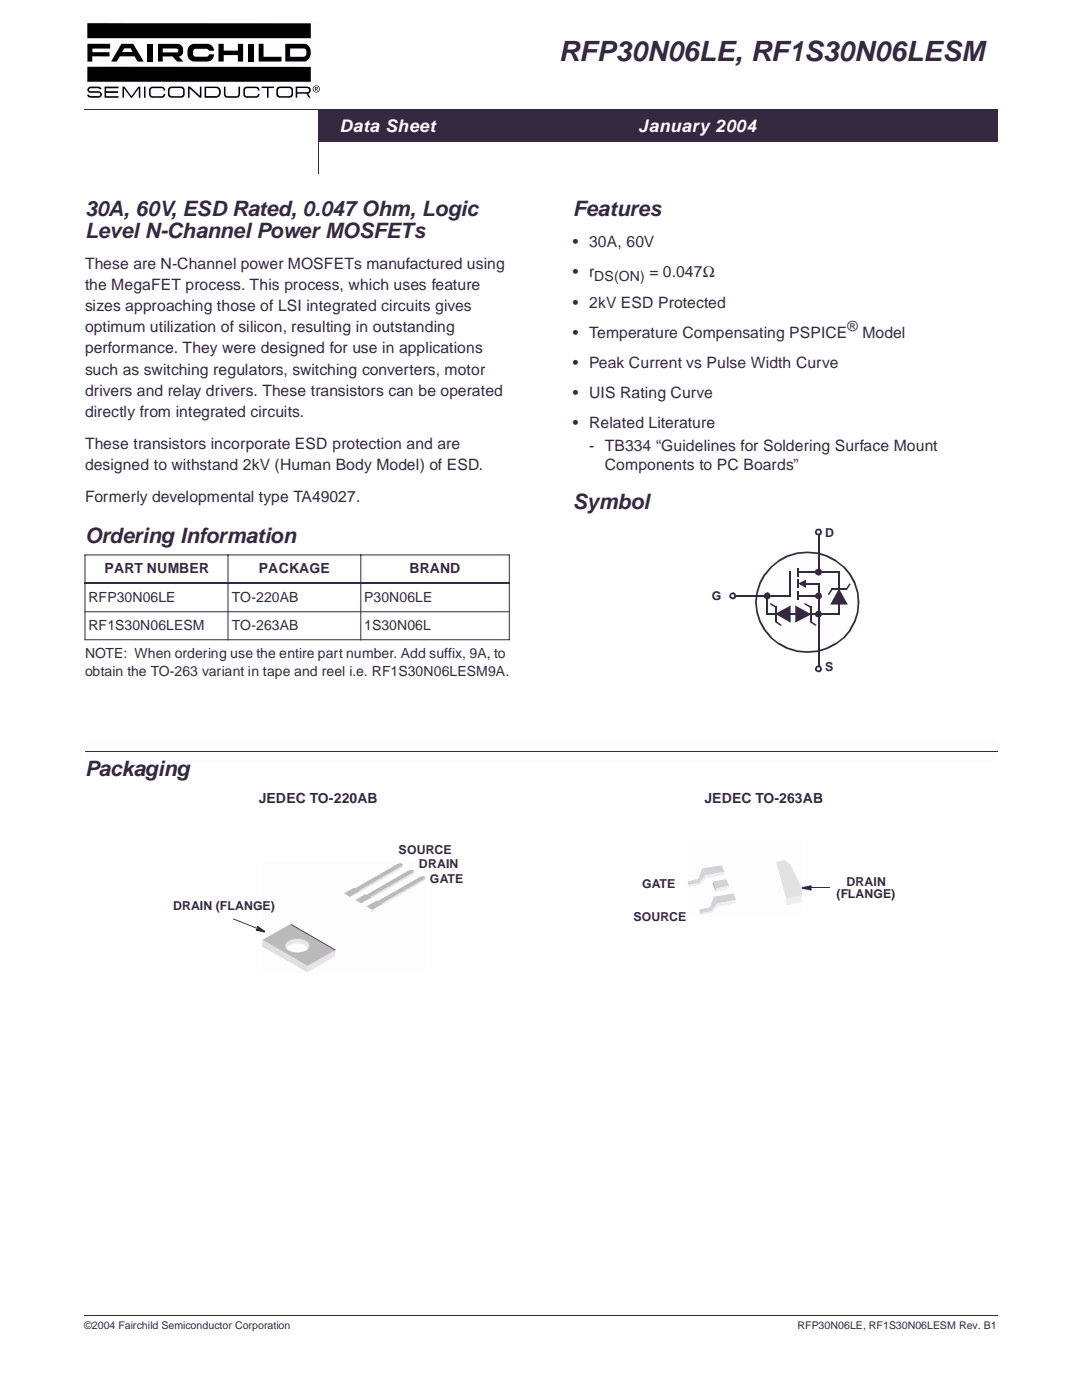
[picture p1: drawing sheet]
<svg xmlns="http://www.w3.org/2000/svg" width="216mm" height="279mm" viewBox="0 0 216 279" stroke-linecap="round" stroke-linejoin="round" font-family="sans-serif">
<path d="M63.5 21.8h135.5v6.4h-135.5z" fill="#352942"/>
<path d="M63.4 28.2h135.6M63.5 21.8v6.4M63.5 21.8h135.6M199 21.8v6.5" fill="none" stroke="#352942" stroke-width=".2"/>
<g fill="#352942">
<path d="M16.9 262.4l.1 .2z"/>
<path d="M199 262.4l.1 .2z"/>
</g>
<path d="M17 262.5h182" fill="none" stroke="#352942" stroke-width=".2"/>
<g fill="#352942">
<path d="M63.4 21.9l.2 .1z"/>
<path d="M63.4 34.5l.2 .1z"/>
</g>
<path d="M63.5 22v12.5" fill="none" stroke="#352942" stroke-width=".2"/>
<g fill="#352942">
<path d="M16.9 21.8l.1 .1z"/>
<path d="M199 21.8l.1 .1z"/>
</g>
<path d="M17 21.8h182" fill="none" stroke="#352942" stroke-width=".2"/>
<path d="M17.3 4.5h46.5v15.1h-46.5z" fill="#fefdfd"/>
<g fill="#000">
<path d="M17.6 17.5l.5-.2h1.5a.59 .59 0 0 1 .6 .5l-.7-.2h-1.4l-.3 .1v.2l.1 .3h.2h1.6a.65 .65 0 0 1 .6 .7 .65 .65 0 0 1-.6 .6h-1.6a.66 .66 0 0 1-.7-.6h.4l.3 .3h1.6a.33 .33 0 0 0 .3-.4 .33 .33 0 0 0-.3-.3h-1.6a.6 .6 0 0 1-.6-.3 .6 .6 0 0 1 .1-.7zM17.4 8.7h4.6v1h-3.6v.7h3.4v.9l-3.4-.1v1.1h-1zM20.9 17.3h2.7l.1 .3h-2.5v.6h2.4v.3h-2.4v.7h2.5v.3h-2.8zM24.4 17.3h.4l1.4 1.9 1.4-1.9h.4v2.2h-.3v-1.9l-1.4 1.9h-.2l-1.4-1.9v1.9h-.3zM29.4 8.7h1v3.6h-1zM29.9 17.5l.5-.2h1.9a.68 .68 0 0 1 .7 .8h-.3l-.1-.3-.3-.2h-1.8l-.4 .2v1v.2l.4 .2h1.8l.3-.2 .1-.3h.3a.68 .68 0 0 1-.7 .8h-1.9a.67 .67 0 0 1-.7-.7v-.8zM37.5 17.3h.4l2 1.8v-1.8h.3v2.2h-.4l-2-1.9v1.9h-.3zM37.7 9.3l.7-.5 .4-.1h2.5a1.41 1.41 0 0 1 1.4 1.4h-1l-.3-.3-.2-.1-2.4 .1a.88 .88 0 0 0 .3 1.5h2.1h.2l.3-.5h1a1.36 1.36 0 0 1-1.4 1.5h-2.5a1.59 1.59 0 0 1-1.4-2.2zM43.6 8.8h1v1.3h2.9v-1.3h1v3.5h-1v-1.3h-2.9v1.3h-1zM44.7 17.3h.3v1.5l.2 .3 2.2 .1 .2-.5v-1.4h.3v1.4a.68 .68 0 0 1-.7 .8h-1.8a.67 .67 0 0 1-.7-.7zM49.6 8.8h1v3.5h-1zM48.8 17.5l.4-.2h1.9a.68 .68 0 0 1 .7 .8h-.3l-.1-.3-.3-.2h-1.8l-.4 .2v1l.2 .4h.2h1.8l.3-.2 .1-.3h.3a.68 .68 0 0 1-.7 .8h-1.9a.67 .67 0 0 1-.6-.7v-.8z"/>
<path d="M51.6 8.7h1v2.6h3.6v1h-4.6zM52.2 17.3h2.5v.3h-1.1v1.9h-.3v-1.9h-1.1zM17.4 4.6l44.6 .1v2.9h-44.6zM17.4 13.3h44.6v3h-44.6z"/>
<path d="M24.2 8.7l-2 3.6h1.1l.6-1.1h3l.6 1.1h1.2l-2.1-3.6zM24.8 9.6h1.3l.4 .8h-2.2z"/>
<path d="M31.5 8.8v3.5h1v-1h1.9l.9 1h1.3l-.9-1a1.32 1.32 0 0 0 .9-1.3 1.32 1.32 0 0 0-1.1-1.2zM32.5 9.7h2.7a.39 .39 0 0 1 .4 .4 .39 .39 0 0 1-.4 .4h-2.7z"/>
<path d="M33.7 17.5a1.77 1.77 0 0 0 0 1.8l.5 .2h2a.67 .67 0 0 0 .6-.7v-.9a.67 .67 0 0 0-.6-.6h-2zM34.1 17.6h2.2a1.19 1.19 0 0 1 .2 1.4l-.4 .2-2-.1a1.19 1.19 0 0 1-.2-1.3z"/>
<path d="M40.8 17.3v2.2h2.3a1.12 1.12 0 0 0 1-1.3 1.12 1.12 0 0 0-1.3-.9zM41.1 17.6h2a.85 .85 0 0 1 .6 .8 .85 .85 0 0 1-.6 .8h-2z"/>
<path d="M55.3 17.5a1.78 1.78 0 0 0 0 1.8l.5 .2h2a.67 .67 0 0 0 .7-.7v-.9a.67 .67 0 0 0-.7-.6h-2zM55.5 17.8l.4-.2h2a1.19 1.19 0 0 1 .2 1.4l-.4 .2-2-.1a1.19 1.19 0 0 1-.2-1.3z"/>
<path d="M56.9 8.7v3.6h4a1.96 1.96 0 0 0 .2-3.5zM57.9 9.7h2.7a.9 .9 0 0 1 .6 .8 .9 .9 0 0 1-.6 .8h-2.7z"/>
<path d="M59 17.3v2.2h.3v-.8h1.8l.5 .8h.4l-.5-.8a.71 .71 0 0 0 .5-.7 .71 .71 0 0 0-.4-.7zM59.3 17.6h2.1l.3 .4-.1 .3-.3 .1h-2z"/>
<path d="M62.5 17.8a.6 .6 0 0 1 1.2 0 .6 .6 0 0 1-1.2 0zM62.4 17.8a.7 .7 0 0 0 1.4 0 .7 .7 0 0 0-1.4 0zM62.8 17.3v.9h.2v-.4l.5 .4-.3-.4 .2-.1v-.2zM63 17.5h.3l-.1 .2h-.2z"/>
</g>
<path d="M28.9 17.3v2.2" fill="none" stroke="#000" stroke-width=".3"/>
<path d="M17 147.8h182v4.3h-182z" fill="#fefdfd"/>
<g fill="#352942">
<path d="M16.9 149.9l.1 .1z"/>
<path d="M199 149.9v.1z"/>
</g>
<path d="M16.9 110.7h84.8M17 110.8v16.9M45.5 110.7v17.1M72 110.7v17.1M101.6 110.8v16.9M16.9 122.1h84.8M16.9 127.7h84.8M17 149.9h182" fill="none" stroke="#352942" stroke-width=".2"/>
<path d="M16.9 116.4h84.8" fill="none" stroke="#352942" stroke-width=".34"/>
<path d="M153.9 113.1a10.3 10.3 0 0 1 11-2.2 10.3 10.3 0 0 1 6.4 9.2 10.2 10.2 0 0 1-9.2 10 10.2 10.2 0 0 1-11-7.9 9.8 9.8 0 0 1 2.8-9.1z" fill-rule="evenodd" fill="#fefdfd"/>
<g fill="#352942">
<path d="M153.8 113a10.4 10.4 0 0 1 11.2-2.2 10.4 10.4 0 0 1 6.5 9.3h-.4l-.1-1.9-.6-1.8-1-1.7 .1 .1-1.2-1.5-1.6-1.2-1.7-.9-1.8-.6-2.1-.2-2.1 .2-1.8 .6-1.7 .9-1.5 1.2-1.2 1.4-1 1.7-.6 1.9-.2 1.9 .2 2 .6 1.8 1 1.6 1.2 1.6 1.5 1.2 1.7 .8 1.8 .6 2.1 .2 2.1-.2 1.8-.6 1.7-.8 1.6-1.2 1.2-1.6 .9-1.6 .6-1.8 .1-2.1h.4a10 10 0 0 1-10.4 10.2 10.1 10.1 0 0 1-9.6-6.1 10.1 10.1 0 0 1 2.3-11.2z"/>
<path d="M171.1 120.1h.4z"/>
<path d="M163.2 114.1h.3v.2h-.3z"/>
<path d="M163.2 105.5h.3v.2h-.3z"/>
</g>
<path d="M163.4 105.7v8.4" fill="none" stroke="#352942" stroke-width=".34"/>
<g fill="#352942">
<path d="M163.2 116.3h.3v.2h-.3z"/>
<path d="M163.2 132.8h.3v.1h-.3z"/>
</g>
<path d="M163.4 116.5v16.3" fill="none" stroke="#352942" stroke-width=".34"/>
<g fill="#352942">
<path d="M157.7 118.8h.1v.3h-.1z"/>
<path d="M146.7 118.8h.1v.3h-.1z"/>
</g>
<path d="M146.8 119h10.9" fill="none" stroke="#352942" stroke-width=".34"/>
<g fill="#352942">
<path d="M159 113.3h.4v.2h-.4z"/>
<path d="M159 114.9h.4v.2h-.4z"/>
<path d="M159 113.5h.4v1.4h-.4z"/>
<path d="M159.2 118.8h.2v.3h-.2z"/>
<path d="M163.1 118.8h.2v.3h-.2z"/>
</g>
<path d="M159.4 119h3.7" fill="none" stroke="#352942" stroke-width=".34"/>
<g fill="#352942">
<path d="M159.4 116.4l1.4-.7-.1 .5-1 .5-.2-.4 1.2 .6-.1 .3-.1-.7h.3v.8z"/>
<path d="M160.5 116h.3v.5h-.3z"/>
<path d="M160.6 116.3h.2v.4h-.2z"/>
<path d="M163.4 116.3h.1v.4h-.1z"/>
</g>
<path d="M159.6 116.5l1-.5v1.1z" fill="#352942"/>
<path d="M160.8 116.5h2.6" fill="none" stroke="#352942" stroke-width=".34"/>
<g fill="#352942">
<path d="M167.4 114h.2v.3h-.2z"/>
<path d="M159.2 114h.2v.3h-.2z"/>
</g>
<path d="M159.4 114.1h8" fill="none" stroke="#352942" stroke-width=".34"/>
<g fill="#352942">
<path d="M167.2 122.4h.4v.2h-.4z"/>
<path d="M167.2 114.1h.4v.2h-.4z"/>
</g>
<path d="M167.4 114.3v8.1" fill="none" stroke="#352942" stroke-width=".34"/>
<g fill="#352942">
<path d="M165.9 117.5l.1-.1 .2 .2-.1 .1z"/>
<path d="M165.1 118.6l.1-.1 .3 .2-.1 .1z"/>
<path d="M165.9 117.5l.2 .2-.6 1-.3-.2z"/>
<path d="M167.4 117.4l1.8 3.2h-3.2v-.3l3 .1-.3 .2-1.5-2.7z"/>
<path d="M167.2 117.8l.4 .1-1.5 2.7h-.5z"/>
<path d="M165.8 117.4h.2v.4h-.2z"/>
<path d="M168.9 117.4h.1v.4h-.1z"/>
</g>
<path d="M167.4 117.9l1.5 2.6h-2.9z" fill="#352942"/>
<path d="M166 117.6h2.9" fill="none" stroke="#352942" stroke-width=".34"/>
<g fill="#352942">
<path d="M168.8 117.5l.2 .2-.1 .1-.2-.2z"/>
<path d="M169.5 116.4l.3 .2-.1 .1-.3-.2z"/>
<path d="M169.4 116.5l.3 .2-.7 1-.2-.2z"/>
<path d="M157.5 113.9h.3v.1h-.3z"/>
<path d="M157.5 118.8h.3v.2h-.3z"/>
</g>
<path d="M157.7 114v4.8" fill="none" stroke="#352942" stroke-width=".34"/>
<g fill="#352942">
<path d="M159 115.7h.4v.1h-.4z"/>
<path d="M159 117.3h.4v.1h-.4z"/>
<path d="M159 115.8h.4v1.5h-.4z"/>
<path d="M159 118h.4v.2h-.4z"/>
<path d="M159 119.6h.4v.2h-.4z"/>
<path d="M159 118.2h.4v1.4h-.4z"/>
<path d="M162.8 113.7l.6-.2a.74 .74 0 0 1 .6 .5l-.3 .2-.2-.3 .1 .1-.3-.2h.1l-.4 .2 .1-.1-.2 .3 .2 .4-.1-.2 .4 .2h-.1l.3-.2-.1 .2 .2-.5 .3 .1-.1 .4-.5 .3a.85 .85 0 0 1-.8-.9z"/>
<path d="M163.7 114.1l.3-.1v.2z"/>
<path d="M162.8 118.5l.6-.3 .4 .2 .2 .6h-.3l-.2-.4 .1 .1-.3-.2h.1l-.4 .2 .1-.1-.2 .4v-.1l.2 .3-.1-.1 .4 .2h-.1l.3-.2-.1 .1 .2-.3 .3 .1a.74 .74 0 0 1-.6 .6l-.6-.2-.2-.4z"/>
<path d="M163.7 118.9l.3 .1h-.3z"/>
</g>
<g fill="#352942">
<path d="M162.9 113.8l.5-.2 .3 .2 .2 .3-.2 .5-.3 .1-.5-.1-.1-.5z" fill-rule="evenodd"/>
<path d="M162.9 118.5l.5-.1 .3 .1 .2 .5-.2 .3-.3 .2-.5-.2-.1-.3z" fill-rule="evenodd"/>
</g>
<path d="M162.9 105.7h.8l.2 .5-.2 .4h-.8l-.1-.4z" fill-rule="evenodd" fill="#fefdfd"/>
<g fill="#352942">
<path d="M162.8 105.7a.72 .72 0 0 1 1.1 0l.1 .5-.3 .1-.2-.5 .2 .1h-.7l.1-.1-.2 .5 .2 .3-.1-.2h.7l-.2 .2 .2-.4 .3 .1-.1 .4-.5 .1-.6-.1-.2-.4z"/>
<path d="M163.7 106.2l.3 .1z"/>
</g>
<path d="M162.9 133.1l.5-.2 .3 .2 .2 .4-.2 .4-.3 .1-.5-.1-.1-.4z" fill-rule="evenodd" fill="#fefdfd"/>
<g fill="#352942">
<path d="M162.8 133.1l.6-.3 .4 .1 .2 .6-.3 .1-.2-.4 .1 .1-.3-.2h.1l-.4 .2 .1-.1-.2 .4v-.2l.2 .4-.1-.1 .4 .2h-.1l.3-.2-.1 .1 .2-.4 .3 .2a.74 .74 0 0 1-.6 .6l-.6-.3-.2-.3z"/>
<path d="M163.7 133.4l.3 .2h-.3z"/>
</g>
<path d="M145.8 118.5l.4-.1 .4 .1 .2 .5-.2 .3-.4 .2-.4-.2-.1-.3z" fill-rule="evenodd" fill="#fefdfd"/>
<g fill="#352942">
<path d="M145.7 118.5l.6-.3 .4 .2 .2 .6h-.3l-.2-.4 .1 .1-.3-.2h.1l-.4 .2 .1-.1-.2 .4v-.1l.2 .3-.1-.1 .4 .2h-.1l.3-.2-.1 .1 .2-.3 .3 .1a.74 .74 0 0 1-.7 .6l-.5-.2-.2-.4z"/>
<path d="M146.6 118.9l.3 .1h-.3z"/>
<path d="M161.7 121l.1 .1-.1 .2-.1-.1z"/>
<path d="M160.6 120.3l.1 .1-.1 .2h-.1z"/>
<path d="M160.7 120.4l1 .6-.1 .2-1-.6z"/>
<path d="M158.7 121.2h.3l-.1 2.9-.1-.3 2.6-1.4 .5 .2-3.2 1.7z"/>
<path d="M158.7 120.8l2.9 1.6-.2 .4-2.6-1.5z"/>
<path d="M161.6 121h.3v.2h-.3z"/>
<path d="M161.6 124h.3v.2h-.3z"/>
</g>
<path d="M158.9 121.2l2.6 1.4-2.6 1.4z" fill="#352942"/>
<path d="M161.7 121.2v2.8" fill="none" stroke="#352942" stroke-width=".34"/>
<g fill="#352942">
<path d="M161.7 123.9l.1 .1-.1 .2-.1-.1z"/>
<path d="M162.8 124.6l.1 .1-.1 .3-.1-.1z"/>
<path d="M161.8 124l1 .6-.1 .3-1-.7z"/>
<path d="M167.3 122.4h.2v.4h-.2z"/>
<path d="M152.9 122.4h.2v.4h-.2z"/>
</g>
<path d="M153.1 122.6h14.2" fill="none" stroke="#352942" stroke-width=".34"/>
<g fill="#352942">
<path d="M154.8 123.9l.1 .1-.2 .2-.1-.1z"/>
<path d="M155.9 124.6l.1 .1-.2 .3-.1-.1z"/>
<path d="M154.9 124l1 .6-.2 .3-1-.7z"/>
<path d="M154.6 122.5l3.2-1.7v3.2h-.4l.1-3 .2 .3-2.6 1.4z"/>
<path d="M155.1 122.4l2.6 1.5 .1 .4-2.8-1.6z"/>
<path d="M154.6 124h.4v.1h-.4z"/>
<path d="M154.6 121h.4v.2h-.4z"/>
</g>
<path d="M155.1 122.5l2.5-1.3v2.8z" fill="#352942"/>
<path d="M154.8 121.2v2.8" fill="none" stroke="#352942" stroke-width=".34"/>
<g fill="#352942">
<path d="M154.9 121l.1 .1-.2 .2-.1-.1z"/>
<path d="M153.8 120.3l.1 .1-.2 .2h-.1z"/>
<path d="M153.9 120.4l1 .6-.2 .2-1-.6z"/>
<path d="M152.9 118.7h.4v.2h-.4z"/>
<path d="M152.9 122.6h.4v.2h-.4z"/>
</g>
<path d="M153.1 118.9v3.7" fill="none" stroke="#352942" stroke-width=".34"/>
<g fill="#352942">
<path d="M152.7 118.5l.4-.1 .3 .1 .2 .5-.2 .3-.3 .2-.4-.2z" fill-rule="evenodd"/>
<path d="M162.9 122.2l.5-.2 .3 .2 .2 .4-.2 .3-.3 .2-.5-.2-.1-.3z" fill-rule="evenodd"/>
</g>
<g fill="#352942">
<path d="M152.7 118.4l.4-.2 .4 .2 .3 .6h-.4l-.1-.4 .1 .1-.4-.2h.2l-.4 .2 .1-.1v.7l-.1-.2 .4 .2h-.2l.4-.2-.1 .1 .1-.3 .4 .1a.74 .74 0 0 1-.7 .6l-.6-.2a.91 .91 0 0 1 .2-1z"/>
<path d="M153.4 118.9l.4 .1h-.4z"/>
<path d="M162.8 122.2l.6-.4 .4 .2 .2 .6-.3 .1-.2-.4h.1l-.3-.1h.1l-.4 .1h.1l-.2 .4v-.2l.2 .4-.1-.1 .4 .1h-.1l.3-.1-.1 .1 .2-.4 .3 .2a.74 .74 0 0 1-.6 .6l-.6-.3-.2-.3z"/>
<path d="M163.7 122.5l.3 .2h-.3z"/>
</g>
<path d="M52.1 172h32.8v22.1h-32.8z" fill="#fefdfd"/>
<path d="M74.1 181.6l.1-.1 .4 .3-.5 .3z" fill="#e6e6e6"/>
<path d="M74.1 181.5h.1l-.1 .1z" fill="#bababa"/>
<path d="M75.9 180.4l9-5.4v.5l-.3 .3-8.4 4.9z" fill="#e6e6e6"/>
<path d="M73.1 180.9l2-1.2 .2 .2 8.6-5 .6-.1 .4 .2-.3 .4-8.5 4.9 .1 .2-1.9 1.1z" fill="#bababa"/>
<path d="M73.7 179.1l8.9-5.3 .1 .4-.3 .3-8.4 4.9z" fill="#e6e6e6"/>
<path d="M70.9 179.6l2-1.1 .2 .1 8.6-4.9 .6-.1 .3 .2-.2 .3-8.5 4.9 .1 .2-2 1.1z" fill="#bababa"/>
<path d="M71.4 177.8l9-5.3v.4l-.3 .3-8.4 4.9z" fill="#e6e6e6"/>
<path d="M68.7 178.3l1.9-1.1 .3 .1 8.5-4.9 .6-.1 .4 .2-.3 .3-8.5 4.9 .2 .2-2 1.1z" fill="#bababa"/>
<path d="M57.9 184.6l.3-.2 8.8 5.1-.4 .4z" fill="#4a4a4a"/>
<path d="M61.4 192.8l5.4-3.2 .1 1.2-5.6 3.2z" fill="#e6e6e6"/>
<path d="M52.4 187.6l5.5-3.1 8.9 5.1-5.4 3.2z" fill="#bababa"/>
<path d="M57.3 188a3.4 3.4 0 0 1 4.4 .3 1.17 1.17 0 0 1-1.1 1.6 3.3 3.3 0 0 1-3.6-.8l-.1-.4z" fill="#e6e6e6"/>
<g fill="#fff">
<path d="M57.3 188.9a3.2 3.2 0 0 1 3.7-.1l.4 .6-4.3-.1z"/>
<path d="M57.1 189.2l4.3 .2a3.5 3.5 0 0 1-4.3-.2z"/>
</g>
<path d="M52.4 187.6l9 5.2-.1 1.2-9-5.1z" fill="#dedede"/>
<g fill="#352942">
<path d="M51 185.1l.8 .3v.2l-.8-.3z"/>
<path d="M51.2 185l.3-.2 1.4 1-.1 .3-1.7-.3v-.4v.4l.1-.4 1.7 .4-.2 .3-1.4-1 .1-.3 .4 .6-.2 .2z"/>
<path d="M51.1 185.4l.7-.1 .2 .4-.9 .1z"/>
<path d="M46.5 183.3l-.1 .2z"/>
<path d="M51.1 185.1l-.1 .2z"/>
<path d="M46.6 183.3l4.5 1.8-.1 .2-4.5-1.8z"/>
</g>
<path d="M51.3 184.9l1.5 1-1.7-.3 .7-.1z" fill="#352942"/>
<path d="M137.1 167.6h23v15.1h-23z" fill="#fefdfd"/>
<path d="M154.9 172l1.7-.4 1.1 .8 2.3 4.9v1.4l-3.1 .8z" fill="#e2e2e2"/>
<path d="M156.9 179.3l3.1-.6-.1 1.4-3.1 .6z" fill="#eee"/>
<path d="M142.3 175.9l2.6-.4 .6 1.3-2.6 .5z" fill="#d2d2d2"/>
<path d="M142.9 177.3l2.6-.5-.1 .6-2.6 .6z" fill="#eee"/>
<path d="M142.3 175.9l.6 1.4-.1 .7-.6-1.4z" fill="#c1c1c1"/>
<path d="M139.6 181.5l1.9-.4 .4 .7-1.9 .4z" fill="#d2d2d2"/>
<path d="M140 182.2l1.9-.4 .2 .3-2.1 .5z" fill="#eee"/>
<path d="M142.4 178.9l3.9-.6 .6 1.3-3.8 .7z" fill="#d2d2d2"/>
<path d="M143.1 180.3l3.8-.7-.1 .6-3.7 .7z" fill="#eee"/>
<path d="M142.4 178.9l.8 1.4-1 1.1-.3-.8z" fill="#d2d2d2"/>
<path d="M143.2 180.3l.4 .2-1 1-.4-.1z" fill="#eee"/>
<path d="M139.6 181.5l.4 .7v.4l-.4-.7z" fill="#c1c1c1"/>
<path d="M141.9 180.6l.3 .8-.3 .4-.4-.7z" fill="#d2d2d2"/>
<path d="M142.2 181.4l.4 .1-.5 .6-.2-.3z" fill="#eee"/>
<path d="M137.3 175.9l1.9-.4 .4 .7-2 .4z" fill="#d2d2d2"/>
<path d="M137.6 176.6l2-.4 .2 .3-2.2 .5z" fill="#eee"/>
<path d="M140.1 173.3l3.9-.6 .5 1.3-3.7 .7z" fill="#d2d2d2"/>
<path d="M140.8 174.7l3.7-.7v.6l-3.7 .7z" fill="#eee"/>
<path d="M140.1 173.3l.7 1.4-.9 1-.3-.8z" fill="#d2d2d2"/>
<path d="M140.8 174.7l.5 .2-1 1-.4-.2z" fill="#eee"/>
<path d="M137.3 175.9l.3 .7v.4l-.3-.7z" fill="#c1c1c1"/>
<path d="M139.6 174.9l.3 .8-.3 .5-.4-.7z" fill="#d2d2d2"/>
<path d="M139.9 175.7l.4 .2-.5 .6-.2-.3z" fill="#eee"/>
<g fill="#352942">
<path d="M161.2 177.1h.9v.2h-.9z"/>
<path d="M160 177l1.8-.3 .2 .3-.2-.3 .1 .3-1.8 .4v-.4l1.8 .4-.1 .3-.7-.3 .2-.4 .7 .4-.2 .3-1.8-.3z"/>
<path d="M160.8 177.2l1-.5 .2 .3-.7 .4z"/>
<path d="M165.6 177.1v.2z"/>
<path d="M162 177.1l.1 .2z"/>
</g>
<path d="M160.1 177.2l1.8-.3-.7 .3 .7 .3z" fill="#352942"/>
<path d="M162.1 177.2h3.5" fill="none" stroke="#352942" stroke-width=".2"/>
<text font-size="5.6" fill="#352942" x="111.5" y="12.2">RFP30N06LE, RF1S30N06LESM</text>
<g font-size="4.2" fill="#352942">
<text x="17" y="43">30A, 60V, ESD Rated, 0.047 Ohm, Logic</text>
<text x="17" y="47.6">Level N-Channel Power MOSFETs</text>
<text x="114.3" y="43">Features</text>
<text x="114.3" y="101.6">Symbol</text>
<text x="17" y="108.3">Ordering Information</text>
<text x="17" y="154.9">Packaging</text>
</g>
<g font-size="3.5" fill="#fefdfd">
<text x="67.8" y="26.3">Data Sheet</text>
<text x="127.4" y="26.3">January 2004</text>
</g>
<g font-size="3.1" fill="#352942">
<text x="17" y="53.6">These are N-Channel power MOSFETs manufactured using</text>
<text x="114.3" y="49.4">• 30A, 60V</text>
<text x="17" y="57.8">the MegaFET process. This process, which uses feature</text>
<text x="114.3" y="55.4">• r</text>
<text x="17" y="62.1">sizes approaching those of LSI integrated circuits gives</text>
<text x="114.3" y="61.4">• 2kV ESD Protected</text>
<text x="17" y="66.3">optimum utilization of silicon, resulting in outstanding</text>
<text x="17" y="70.5">performance. They were designed for use in applications</text>
<text x="114.3" y="67.4">• Temperature Compensating PSPICE</text>
<text x="172.1" y="67.4">Model</text>
<text x="17" y="74.8">such as switching regulators, switching converters, motor</text>
<text x="114.3" y="73.4">• Peak Current vs Pulse Width Curve</text>
<text x="17" y="79">drivers and relay drivers. These transistors can be operated</text>
<text x="17" y="83.2">directly from integrated circuits.</text>
<text x="114.3" y="79.3">• UIS Rating Curve</text>
<text x="17" y="89.6">These transistors incorporate ESD protection and are</text>
<text x="114.3" y="85.3">• Related Literature</text>
<text x="117.5" y="89.9">- TB334 “Guidelines for Soldering Surface Mount</text>
<text x="17" y="93.8">designed to withstand 2kV (Human Body Model) of ESD.</text>
<text x="120.7" y="93.8">Components to PC Boards”</text>
<text x="17" y="100.2">Formerly developmental type TA49027.</text>
</g>
<g font-size="2.8" fill="#352942">
<text x="118.6" y="56.1">DS(ON) = 0.047Ω</text>
<text x="169.1" y="66.1">®</text>
<text x="20.9" y="114.4">PART NUMBER</text>
<text x="51.7" y="114.4">PACKAGE</text>
<text x="81.7" y="114.4">BRAND</text>
<text x="17.6" y="120.1">RFP30N06LE</text>
<text x="17.6" y="125.7">RF1S30N06LESM</text>
<text x="46.3" y="120.1">TO-220AB</text>
<text x="46.3" y="125.7">TO-263AB</text>
<text x="72.7" y="120.1">P30N06LE</text>
<text x="72.7" y="125.7">1S30N06L</text>
<text x="17" y="131.3">NOTE: When ordering use the entire part number. Add suffix, 9A, to</text>
<text x="17" y="134.9">obtain the TO-263 variant in tape and reel i.e. RF1S30N06LESM9A.</text>
<text x="51.7" y="160.3">JEDEC TO-220AB</text>
<text x="140.6" y="160.3">JEDEC TO-263AB</text>
</g>
<g font-size="2.5" fill="#352942">
<text x="164.6" y="107.2">D</text>
<text x="142" y="119.8">G</text>
<text x="164.6" y="133.9">S</text>
<text x="79.5" y="170.4">SOURCE</text>
<text x="83.6" y="173.1">DRAIN</text>
<text x="85.8" y="176.2">GATE</text>
<text x="128.1" y="177.2">GATE</text>
<text x="166.9" y="179.2">(FLANGE)</text>
<text x="168.9" y="176.8">DRAIN</text>
<text x="34.6" y="181.6">DRAIN (FLANGE)</text>
<text x="126.4" y="183.7">SOURCE</text>
</g>
<g font-size="2.1" fill="#352942">
<text x="16.8" y="265.3">©2004 Fairchild Semiconductor Corporation</text>
<text x="159.1" y="265.3">RFP30N06LE, RF1S30N06LESM Rev. B1</text>
</g>
</svg>
